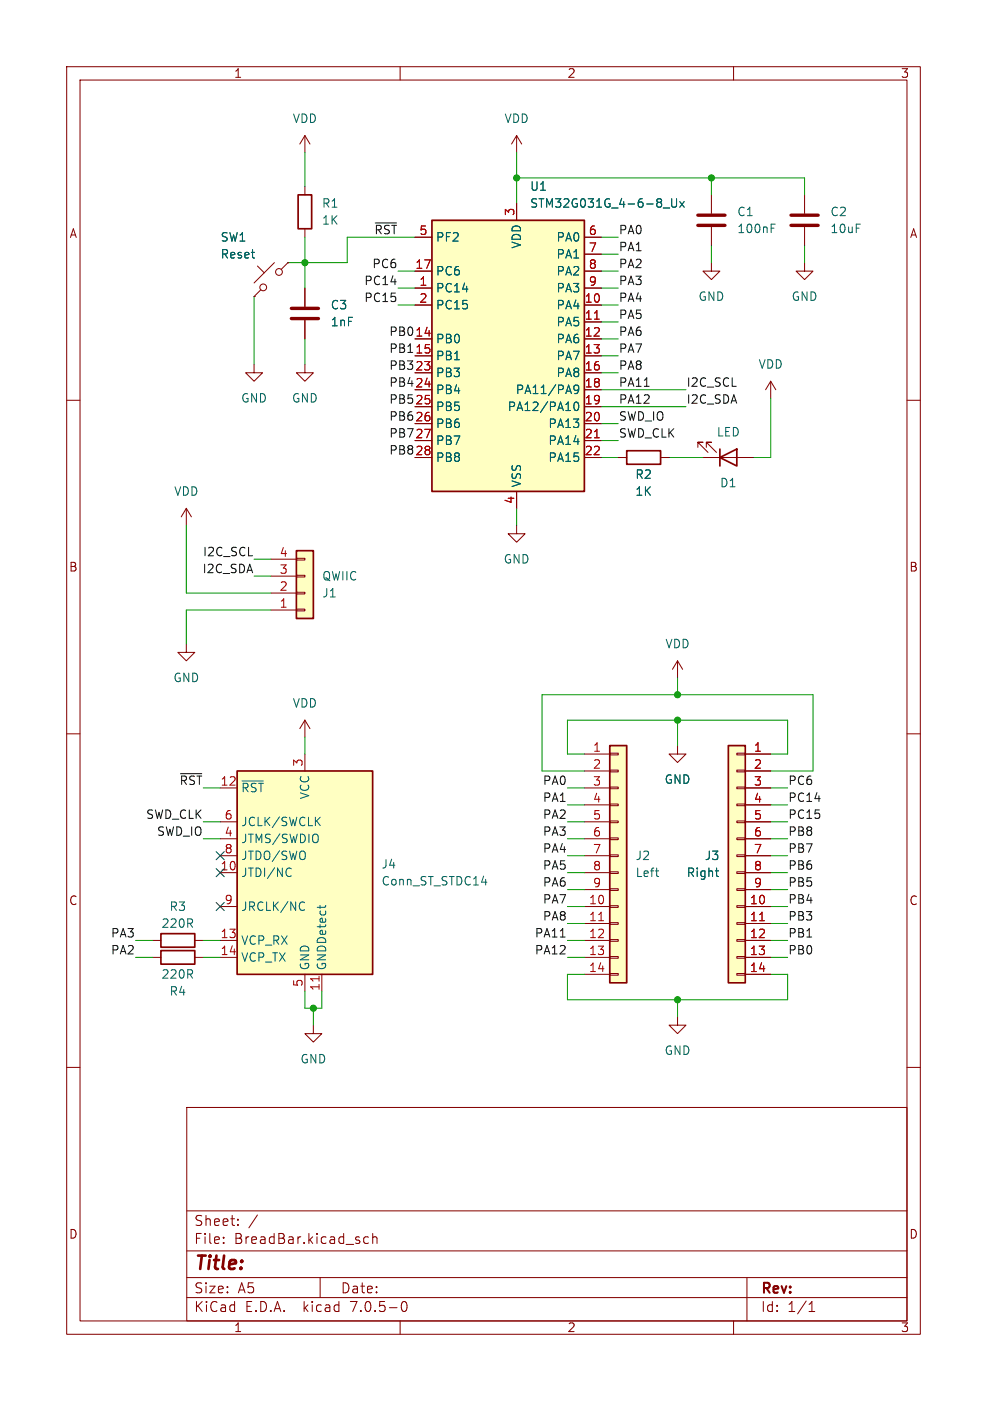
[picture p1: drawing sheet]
<svg xmlns="http://www.w3.org/2000/svg" width="148mm" height="210mm" viewBox="0 0 148 210" stroke-linecap="round" stroke-linejoin="round" font-family="sans-serif">
<g fill="none" stroke="#840000" stroke-width=".15">
<path d="M10 10h128v190h-128zM12 12h124v186h-124zM60 10v2M110 10v2M38.6 39.9l1 1M41.1 39.4l-3 3M43.2 39.4l-1 1M43.2 39.4h.1M45.7 20.3v2.6M45.7 27.9v1.3M45.7 34.3v1.3M45.7 20.3l-.7 1.3"/>
<path d="M45.7 20.3l.8 1.3M62.2 35.6h2.6M77.5 20.3l-.8 1.3M77.5 20.3v2.6M77.5 30.5v2.5M77.5 20.3l.7 1.3M87.6 35.6h2.6M87.6 38.1h2.6M106.7 39.4v1.2h1.2l-1.2 1.3-1.3-1.3h1.3M106.7 29.2v2.8M106.7 34v2.8M120.6 39.4v1.2h1.3l-1.3 1.3-1.2-1.3h1.2"/>
<path d="M120.6 29.2v2.8M120.6 34v2.8M10 60h2M38.1 44.5h.1M38.1 54.6v1.3h1.3l-1.3 1.3-1.3-1.3h1.3M39.1 43.4l-1 1.1M45.7 54.6v1.3h1.3l-1.3 1.3-1.3-1.3h1.3M45.7 43.2v2.8M45.7 48v2.8M62.2 43.2h2.6M62.2 45.7h2.6M62.2 50.8h2.6"/>
<path d="M62.2 53.3h2.6M62.2 55.9h2.6M62.2 40.6h2.6M62.2 58.4h2.6M87.6 43.2h2.6M87.6 45.7h2.6M87.6 48.3h2.6M87.6 50.8h2.6M87.6 53.3h2.6M87.6 55.9h2.6M87.6 40.6h2.6M87.6 58.4h2.6"/>
<path d="M115.6 57.2l-.8 1.2M115.6 57.2v2.5M115.6 57.2l.7 1.2M136 60h2M27.9 76.2l-.7 1.3M27.9 76.2v2.5M27.9 76.2l.8 1.3M62.2 68.6h2.6M62.2 61h2.6M62.2 63.5h2.6M62.2 66h2.6M77.5 78.7v1.3h1.2l-1.2 1.3-1.3-1.3h1.3"/>
<path d="M77.5 73.7v2.5M87.6 68.6h2.6M87.6 61h2.6M87.6 63.5h2.6M87.6 66h2.6M92.7 68.6h1.3M99.1 68.6h1.2M104.6 67.1v-.8h.8h-.8l1.6 1.5M105.4 68.6h7.6M105.9 67.1v-.8h.8h-.8l1.5 1.5M27.9 96.5v1.3h1.3l-1.3 1.3-1.2-1.3h1.2M40.6 91.4h3.8"/>
<path d="M40.6 88.9h3.8M40.6 86.4h3.8M40.6 83.8h3.8M44.4 83.7h1.3v.2h-1.3zM44.4 86.2h1.3v.3h-1.3zM44.4 88.8h1.3v.2h-1.3zM44.4 91.3h1.3v.3h-1.3zM101.6 99.1l-.8 1.2M101.6 99.1v2.5M101.6 99.1l.8 1.2M10 110h2M33 118.1h2.6"/>
<path d="M45.7 108v2.5M45.7 113v2.6M45.7 108l-.7 1.2M45.7 108l.8 1.2M87.6 118.1h3.8M87.6 113h3.8M87.6 115.6h3.8M91.4 118h1.3v.2h-1.3zM91.4 115.4h1.3v.3h-1.3zM91.4 112.9h1.3v.3h-1.3zM101.6 111.8v1.2h1.3l-1.3 1.3-1.3-1.3h1.3M110.5 118h1.3v.2h-1.3z"/>
<path d="M110.5 115.4h1.3v.3h-1.3zM110.5 112.9h1.3v.3h-1.3zM111.8 118.1h3.8M111.8 113h3.8M111.8 115.6h3.8M136 110h2M33 130.8h2.6M33 125.7h2.6M33 123.2h2.6M33 128.3h2.6M33 135.9h2.6M87.6 130.8h3.8"/>
<path d="M87.6 125.7h3.8M87.6 123.2h3.8M87.6 128.3h3.8M87.6 135.9h3.8M87.6 138.4h3.8M87.6 120.7h3.8M87.6 133.4h3.8M91.4 138.3h1.3v.3h-1.3zM91.4 135.8h1.3v.2h-1.3zM91.4 133.2h1.3v.3h-1.3zM91.4 130.7h1.3v.2h-1.3zM91.4 128.1h1.3v.3h-1.3z"/>
<path d="M91.4 125.6h1.3v.3h-1.3zM91.4 123.1h1.3v.2h-1.3zM91.4 120.5h1.3v.3h-1.3zM110.5 138.3h1.3v.3h-1.3zM110.5 135.8h1.3v.2h-1.3zM110.5 133.2h1.3v.3h-1.3zM110.5 130.7h1.3v.2h-1.3zM110.5 128.1h1.3v.3h-1.3zM110.5 125.6h1.3v.3h-1.3zM110.5 123.1h1.3v.2h-1.3zM110.5 120.5h1.3v.3h-1.3zM111.8 130.8h3.8"/>
<path d="M111.8 125.7h3.8M111.8 123.2h3.8M111.8 128.3h3.8M111.8 135.9h3.8M111.8 138.4h3.8M111.8 120.7h3.8M111.8 133.4h3.8M10 160h2M22.9 141h1.2M22.9 143.5h1.2M29.2 141h1.3M29.2 143.5h1.3"/>
<path d="M33 141h2.6M33 143.5h2.6M45.7 146.1v2.5M47 153.7v1.2h1.3l-1.3 1.3-1.3-1.3h1.3M48.3 146.1v2.5M87.6 141h3.8M87.6 143.5h3.8M87.6 146.1h3.8M91.4 145.9h1.3v.3h-1.3zM91.4 143.4h1.3v.2h-1.3zM91.4 140.8h1.3v.3h-1.3zM101.6 152.4v1.3h1.3l-1.3 1.2-1.3-1.2h1.3"/>
<path d="M110.5 145.9h1.3v.3h-1.3zM110.5 143.4h1.3v.2h-1.3zM110.5 140.8h1.3v.3h-1.3zM111.8 141h3.8M111.8 143.5h3.8M111.8 146.1h3.8M136 160h2M28 166h108v32h-108zM28 194.5h108M28 191.5h108M28 187.5h108M28 181.5h108"/>
<path d="M33.5 186.3v.1M33.5 185.5v.1M35.7 183.6v.1M35.7 182.8v.1M38.6 182.1l-1.3 2M48 191.5v3M55.2 185.5l-.4-.1-.3 .3v.4l.2 .2h.5M55.9 185.5a.37 .37 0 0 1 .6 .1v.8M55.9 184.9v1.5M60 198v2M60.3 195.2l.4-.1a.94 .94 0 0 1 0 1.5h-.2a.91 .91 0 0 1-.2-1.4zM110 198v2"/>
<path d="M112 191.5v6.5M121.3 196.6h.9M121.3 195.5l.4-.4v1.5"/>
<circle cx="39.5" cy="43.1" r=".51"/>
<circle cx="41.8" cy="40.8" r=".51"/>
</g>
<g fill="#ffffc2" stroke="#ffffc2" stroke-width=".15">
<path d="M35.6 115.6h20.3v30.5h-20.3z"/>
<path d="M91.4 111.8h2.6v35.5h-2.6z"/>
<path d="M109.2 111.8h2.6v35.5h-2.6z"/>
<path d="M64.8 33h22.8v40.7h-22.8z"/>
<path d="M44.4 82.6h2.6v10.1h-2.6z"/>
</g>
<path d="M44.7 29.2h2v5.1h-2zM64.8 33h22.8v40.7h-22.8zM94 67.6h5.1v2h-5.1zM107.9 68.6l2.6-1.3v2.6zM107.9 67.3v2.6M44.4 82.6h2.6v10.1h-2.6zM35.6 115.6h20.3v30.5h-20.3zM91.4 111.8h2.6v35.5h-2.6zM109.2 111.8h2.6v35.5h-2.6zM24.1 140h5.1v2h-5.1zM24.1 142.5h5.1v2h-5.1z" fill="none" stroke="#840000" stroke-width=".25"/>
<g fill="none" stroke="#006464" stroke-width=".15">
<path d="M99.5 31.2h.9M100.7 29.8v1l.3 .3 .3-.1 .1-.2v-1M101.9 30.2l.7 .9M102.6 30.2l-.7 .9M115.6 33.6h.6M86.8 58.3l-.3 .2h-.3l-.1-.2 .1-.5 .3-.1 .2 .2a.84 .84 0 0 1-.3 1.1h-.2M86.2 60.4l.2-.1a.69 .69 0 0 1 .5 .5 .69 .69 0 0 1-.3 .7h-.1a.68 .68 0 0 1-.3-1.1zM36.3 117.1h3.2M43.3 130.1l.4 .1M43.7 131.3l-.4 .1M45.1 135.3l.3-.1 .3 .1M45.7 136.3l-.3 .2-.3-.1"/>
<path d="M47.5 123l.5 .8M48 135.7v.5M48 122.5l-.7 .7M48.8 135.7v.2M72.2 132.2h.8M107.3 130.5h.5M107.5 131.3l.3 .1"/>
</g>
<path d="M89.1 47.8h.8M89.1 65.6h.8M89.8 138h.7M113.9 138h.7M47.8 146.4v.7" fill="none" stroke="#a90000" stroke-width=".15"/>
<path d="M104.6 33.8h4.1M104.6 32.3h4.1M118.6 33.8h4.1M118.6 32.3h4.1M43.7 47.8h4.1M43.7 46.2h4.1" fill="none" stroke="#840000" stroke-width=".51"/>
<path d="M56.3 33.4h3.2M96.6 57.9h.7M27.1 116h3.2" fill="none" stroke="#0f0f0f" stroke-width=".15"/>
<g fill="none" stroke="#009600" stroke-width=".15">
<path d="M45.7 22.9v5M45.7 35.6v7.6M62.2 35.6h-10.1v3.8h-8.9M77.5 22.9v7.6M77.5 26.7h43.1v2.5M90.2 35.6h2.5M90.2 38.1h2.5M106.7 26.7v2.5M106.7 36.8v2.6M120.6 36.8v2.6M38.1 44.5v10.1M45.7 50.8v3.8"/>
<path d="M59.7 43.2h2.5M59.7 45.7h2.5M59.7 40.6h2.5M90.2 43.2h2.5M90.2 48.3h2.5M90.2 45.7h2.5M90.2 40.6h2.5M90.2 53.3h2.5M90.2 58.4h12.7M90.2 50.8h2.5M90.2 55.9h2.5M115.6 59.7v8.9h-2.6"/>
<path d="M27.9 78.7v10.2h12.7M77.5 76.2v2.5M90.2 63.5h2.5M90.2 61h12.7M90.2 66h2.5M90.2 68.6h2.5M100.3 68.6h5.1M38.1 86.4h2.5M38.1 83.8h2.5M40.6 91.4h-12.7v5.1M45.7 110.5v2.5M85.1 118.1h2.5"/>
<path d="M87.6 113h-2.5v-5h33v5h-2.5M87.6 115.6h-6.3v-11.5h40.6v11.5h-6.3M101.6 101.6v2.5M101.6 108v3.8M115.6 118.1h2.5M30.5 125.7h2.5M30.5 123.2h2.5M85.1 133.4h2.5M85.1 130.8h2.5M85.1 135.9h2.5M85.1 125.7h2.5M85.1 120.7h2.5"/>
<path d="M85.1 128.3h2.5M85.1 138.4h2.5M85.1 123.2h2.5M115.6 133.4h2.5M115.6 130.8h2.5M115.6 135.9h2.5M115.6 125.7h2.5M115.6 120.7h2.5M115.6 128.3h2.5M115.6 138.4h2.5M115.6 123.2h2.5M20.3 141h2.6"/>
<path d="M20.3 143.5h2.6M30.5 141h2.5M30.5 143.5h2.5M45.7 148.6v2.5h2.6v-2.5M47 151.1v2.6M85.1 141h2.5M85.1 143.5h2.5M87.6 146.1h-2.5v3.8h33v-3.8h-2.5M101.6 149.9v2.5M115.6 141h2.5M115.6 143.5h2.5"/>
</g>
<path d="M32.4 127.7l1.2 1.2M32.4 135.3l1.2 1.2M32.4 130.2l1.2 1.2M33.6 127.7l-1.2 1.2M33.6 135.3l-1.2 1.2M33.6 130.2l-1.2 1.2" fill="none" stroke="#000084" stroke-width=".15"/>
<g fill="#009600" stroke="#009600" stroke-width=".15">
<circle cx="101.6" cy="108" r=".46"/>
<circle cx="101.6" cy="104.1" r=".46"/>
<circle cx="45.7" cy="39.4" r=".46"/>
<circle cx="47" cy="151.1" r=".46"/>
<circle cx="77.5" cy="26.7" r=".46"/>
<circle cx="101.6" cy="149.9" r=".46"/>
<circle cx="106.7" cy="26.7" r=".46"/>
</g>
<text font-size="2.8" fill="#840000" x="29" y="190.8">Title:</text>
<g font-size="2.1" fill="#840000">
<text x="29" y="183.9">Sheet:</text>
<text x="29" y="186.6">File:</text>
<text x="35" y="186.6">BreadBar.kicad_sch</text>
<text x="29" y="196.8">KiCad</text>
<text x="29" y="194">Size:</text>
<text x="35.6" y="194">A5</text>
<text x="36.7" y="196.8">E.D.A.</text>
<text x="45.4" y="196.8">kicad</text>
<text x="51" y="194">Date:</text>
<text x="52.5" y="196.8">7.0.5-0</text>
<text x="114" y="194.2">Rev:</text>
<text x="114" y="196.8">Id:</text>
<text x="118" y="196.8">1/1</text>
</g>
<g font-size="1.8" fill="#840000">
<text x="35" y="11.8">1</text>
<text x="85" y="11.8">2</text>
<text x="135" y="11.8">3</text>
<text x="10.4" y="35.8">A</text>
<text x="136.4" y="35.8">A</text>
<text x="10.3" y="85.8">B</text>
<text x="136.3" y="85.8">B</text>
<text x="10.3" y="135.8">C</text>
<text x="136.3" y="135.8">C</text>
<text x="10.3" y="185.8">D</text>
<text x="136.3" y="185.8">D</text>
<text x="35" y="199.8">1</text>
<text x="85" y="199.8">2</text>
<text x="135" y="199.8">3</text>
</g>
<g font-size="1.8" fill="#006464">
<text x="43.8" y="18.6">VDD</text>
<text x="75.6" y="18.6">VDD</text>
<text x="79.4" y="28.8">U1</text>
<text x="48.2" y="31.3">R1</text>
<text x="48.2" y="33.8">1K</text>
<text x="79.4" y="31.3">STM32G031G_4-6-8_Ux</text>
<text x="110.5" y="32.6">C1</text>
<text x="110.5" y="35.1">100nF</text>
<text x="124.5" y="32.6">C2</text>
<text x="124.5" y="35.1">10uF</text>
<text x="33" y="36.4">SW1</text>
<text x="33" y="38.9">Reset</text>
<text x="65.3" y="41.5">PC6</text>
<text x="65.3" y="36.4">PF2</text>
<text x="78.3" y="37.3" transform="rotate(-90 78.3 37.3)">VDD</text>
<text x="83.4" y="36.4">PA0</text>
<text x="83.4" y="38.9">PA1</text>
<text x="83.4" y="41.5">PA2</text>
<text x="49.5" y="46.5">C3</text>
<text x="65.3" y="44">PC14</text>
<text x="65.3" y="46.5">PC15</text>
<text x="83.4" y="46.5">PA4</text>
<text x="83.4" y="44">PA3</text>
<text x="104.7" y="45.3">GND</text>
<text x="118.7" y="45.3">GND</text>
<text x="49.5" y="49.1">1nF</text>
<text x="65.3" y="51.6">PB0</text>
<text x="83.4" y="49.1">PA5</text>
<text x="83.4" y="51.6">PA6</text>
<text x="65.3" y="54.2">PB1</text>
<text x="65.3" y="56.7">PB3</text>
<text x="65.3" y="59.2">PB4</text>
<text x="77.3" y="59.2">PA11/PA9</text>
<text x="83.4" y="54.2">PA7</text>
<text x="83.4" y="56.7">PA8</text>
<text x="113.7" y="55.4">VDD</text>
<text x="36.1" y="60.5">GND</text>
<text x="43.7" y="60.5">GND</text>
<text x="65.3" y="61.8">PB5</text>
<text x="65.3" y="64.3">PB6</text>
<text x="76.1" y="61.8">PA12/PA10</text>
<text x="82.2" y="64.3">PA13</text>
<text x="107.4" y="65.6">LED</text>
<text x="65.3" y="66.9">PB7</text>
<text x="65.3" y="69.4">PB8</text>
<text x="82.2" y="66.9">PA14</text>
<text x="82.2" y="69.4">PA15</text>
<text x="95.2" y="71.9">R2</text>
<text x="26.1" y="74.5">VDD</text>
<text x="78.3" y="73.2" transform="rotate(-90 78.3 73.2)">VSS</text>
<text x="95.2" y="74.5">1K</text>
<text x="107.9" y="73.2">D1</text>
<text x="48.3" y="89.7">J1</text>
<text x="48.3" y="87.2">QWIIC</text>
<text x="75.5" y="84.6">GND</text>
<text x="99.7" y="97.3">VDD</text>
<text x="25.9" y="102.4">GND</text>
<text x="43.8" y="106.2">VDD</text>
<text x="36.1" y="118.9">~{RST}</text>
<text x="46.5" y="119.8" transform="rotate(-90 46.5 119.8)">VCC</text>
<text x="99.6" y="117.7">GND</text>
<text x="36.1" y="124">JCLK/SWCLK</text>
<text x="36.1" y="131.6">JTDI/NC</text>
<text x="36.1" y="126.6">JTMS/SWDIO</text>
<text x="36.1" y="129.1">JTDO/SWO</text>
<text x="57.2" y="130.4">J4</text>
<text x="95.3" y="129.1">J2</text>
<text x="95.3" y="131.6">Left</text>
<text x="102.9" y="131.6">Right</text>
<text x="105.6" y="129.1">J3</text>
<text x="25.4" y="136.7">R3</text>
<text x="36.1" y="136.7">JRCLK/NC</text>
<text x="57.2" y="132.9">Conn_ST_STDC14</text>
<text x="24.2" y="139.3">220R</text>
<text x="36.1" y="141.8">VCP_RX</text>
<text x="24.2" y="146.9">220R</text>
<text x="25.4" y="149.4">R4</text>
<text x="36.1" y="144.3">VCP_TX</text>
<text x="46.5" y="145.5" transform="rotate(-90 46.5 145.5)">GND</text>
<text x="49.1" y="145.5" transform="rotate(-90 49.1 145.5)">GNDDetect</text>
<text x="45" y="159.6">GND</text>
<text x="99.6" y="158.3">GND</text>
</g>
<g font-size="1.8" fill="#0f0f0f">
<text x="56.1" y="35.2">~{RST} 5</text>
<text x="92.7" y="35.2">PA0</text>
<text x="55.8" y="40.3">PC6</text>
<text x="92.7" y="37.8">PA1</text>
<text x="92.7" y="40.3">PA2</text>
<text x="54.6" y="45.4">PC15</text>
<text x="54.6" y="42.8">PC14</text>
<text x="92.7" y="45.4">PA4</text>
<text x="92.7" y="42.8">PA3</text>
<text x="92.7" y="47.9">PA5</text>
<text x="58.4" y="50.5">PB0</text>
<text x="58.4" y="53">PB1</text>
<text x="92.7" y="53">PA7</text>
<text x="92.7" y="50.5">PA6</text>
<text x="58.4" y="55.5">PB3</text>
<text x="58.4" y="58.1">PB4</text>
<text x="92.7" y="58.1">PA11</text>
<text x="92.7" y="55.5">PA8</text>
<text x="102.9" y="58.1">I2C_SCL</text>
<text x="58.4" y="63.2">PB6</text>
<text x="58.4" y="60.6">PB5</text>
<text x="58.4" y="65.7">PB7</text>
<text x="92.7" y="63.2">SWD_IO</text>
<text x="92.7" y="60.6">PA12</text>
<text x="92.7" y="65.7">SWD_CLK</text>
<text x="102.9" y="60.6">I2C_SDA</text>
<text x="58.4" y="68.2">PB8</text>
<text x="30.4" y="83.5">I2C_SCL</text>
<text x="30.4" y="86">I2C_SDA</text>
<text x="81.4" y="117.8">PA0</text>
<text x="118.1" y="117.8">PC6</text>
<text x="21.9" y="122.8">SWD_CLK</text>
<text x="23.5" y="125.4">SWD_IO</text>
<text x="81.4" y="122.8">PA2</text>
<text x="81.4" y="120.3">PA1</text>
<text x="81.4" y="125.4">PA3</text>
<text x="118.1" y="120.3">PC14</text>
<text x="118.1" y="122.8">PC15</text>
<text x="118.1" y="125.4">PB8</text>
<text x="81.4" y="130.5">PA5</text>
<text x="81.4" y="127.9">PA4</text>
<text x="118.1" y="130.5">PB6</text>
<text x="118.1" y="127.9">PB7</text>
<text x="81.4" y="135.5">PA7</text>
<text x="81.4" y="133">PA6</text>
<text x="118.1" y="135.5">PB4</text>
<text x="118.1" y="133">PB5</text>
<text x="16.6" y="143.2">PA2</text>
<text x="16.6" y="140.6">PA3</text>
<text x="80.2" y="140.6">PA11</text>
<text x="80.2" y="143.2">PA12</text>
<text x="81.4" y="138.1">PA8</text>
<text x="118.1" y="138.1">PB3</text>
<text x="118.1" y="140.6">PB1</text>
<text x="118.1" y="143.2">PB0</text>
</g>
<g font-size="1.8" fill="#a90000">
<text x="62.8" y="35.3">5</text>
<text x="77.2" y="32.4" transform="rotate(-90 77.2 32.4)">3</text>
<text x="88.2" y="35.3">6</text>
<text x="62.2" y="40.4">17</text>
<text x="88.2" y="37.8">7</text>
<text x="88.2" y="40.4">8</text>
<text x="62.8" y="42.9">1</text>
<text x="62.8" y="45.5">2</text>
<text x="87.6" y="45.5">10</text>
<text x="88.2" y="42.9">9</text>
<text x="62.2" y="50.5">14</text>
<text x="62.2" y="53.1">15</text>
<text x="87.6" y="48">11</text>
<text x="87.6" y="50.5">12</text>
<text x="87.6" y="53.1">13</text>
<text x="62.2" y="55.6">23</text>
<text x="62.2" y="58.2">24</text>
<text x="87.6" y="55.6">16</text>
<text x="87.6" y="58.2">18</text>
<text x="62.2" y="60.7">25</text>
<text x="62.2" y="63.2">26</text>
<text x="62.2" y="65.8">27</text>
<text x="87.6" y="60.7">19</text>
<text x="87.6" y="63.2">20</text>
<text x="87.6" y="65.8">21</text>
<text x="62.2" y="68.3">28</text>
<text x="87.6" y="68.3">22</text>
<text x="77.2" y="75.6" transform="rotate(-90 77.2 75.6)">4</text>
<text x="41.9" y="83.6">4</text>
<text x="41.9" y="88.6">2</text>
<text x="41.9" y="86.1">3</text>
<text x="41.9" y="91.2">1</text>
<text x="88.9" y="112.8">1</text>
<text x="113" y="112.8">1</text>
<text x="45.5" y="115" transform="rotate(-90 45.5 115)">3</text>
<text x="88.9" y="115.3">2</text>
<text x="88.9" y="117.9">3</text>
<text x="113" y="115.3">2</text>
<text x="113" y="117.9">3</text>
<text x="33.6" y="125.5">4</text>
<text x="33.6" y="122.9">6</text>
<text x="88.9" y="120.4">4</text>
<text x="88.9" y="122.9">5</text>
<text x="88.9" y="125.5">6</text>
<text x="113" y="120.4">4</text>
<text x="113" y="122.9">5</text>
<text x="113" y="125.5">6</text>
<text x="33" y="130.6">10</text>
<text x="33.6" y="128">8</text>
<text x="88.9" y="128">7</text>
<text x="88.9" y="130.6">8</text>
<text x="113" y="128">7</text>
<text x="113" y="130.6">8</text>
<text x="33.6" y="135.6">9</text>
<text x="88.3" y="135.6">10</text>
<text x="88.9" y="133.1">9</text>
<text x="112.4" y="135.6">10</text>
<text x="113" y="133.1">9</text>
<text x="33" y="140.7">13</text>
<text x="33" y="143.3">14</text>
<text x="88.3" y="138.2">11</text>
<text x="88.3" y="140.7">12</text>
<text x="88.3" y="143.3">13</text>
<text x="112.4" y="138.2">11</text>
<text x="112.4" y="140.7">12</text>
<text x="112.4" y="143.3">13</text>
<text x="45.5" y="148" transform="rotate(-90 45.5 148)">5</text>
<text x="48" y="148.6" transform="rotate(-90 48 148.6)">11</text>
<text x="88.3" y="145.8">14</text>
<text x="112.4" y="145.8">14</text>
</g>
<text font-size="1.8" fill="#009600" x="26.9" y="117.8">~{RST} 12</text>
</svg>
